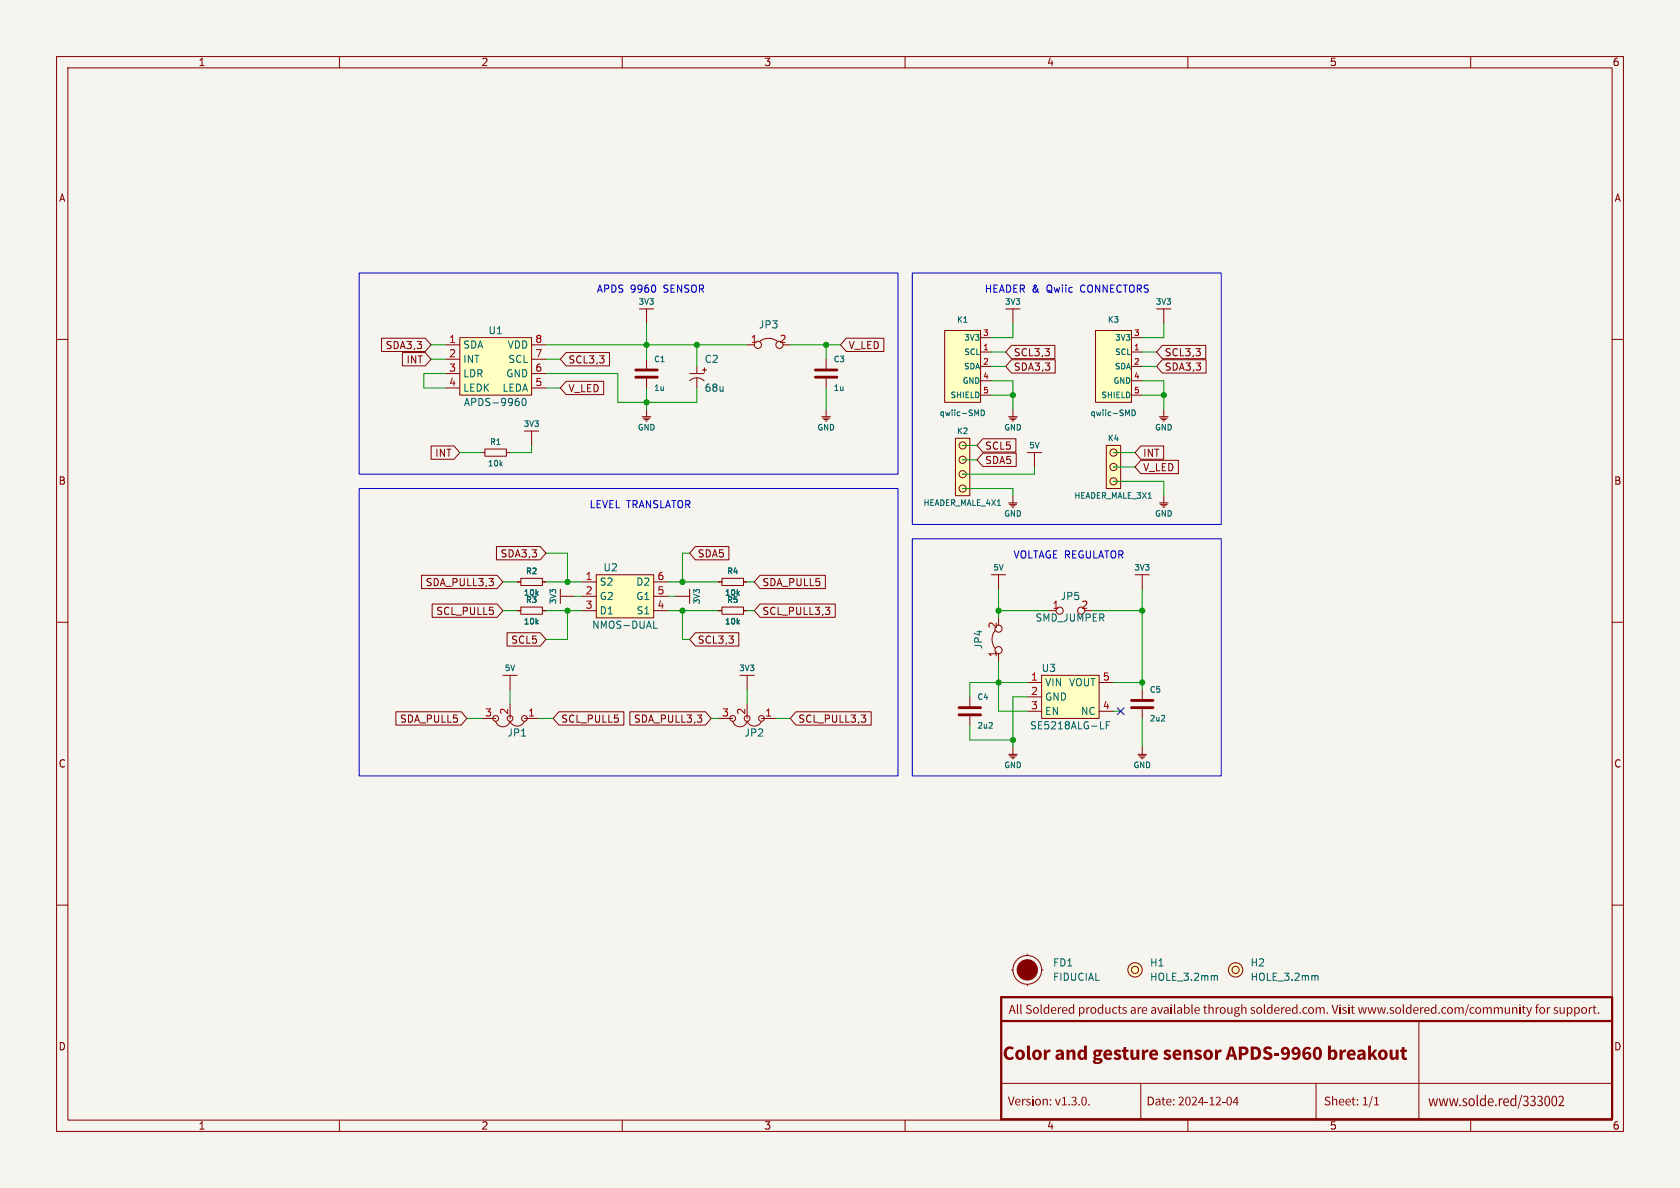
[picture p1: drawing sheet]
<svg xmlns="http://www.w3.org/2000/svg" width="297mm" height="210mm" viewBox="0 0 297 210" stroke-linecap="round" stroke-linejoin="round" font-family="sans-serif">
<path d="M0 0h297v210h-297z" fill="#f5f4ef" stroke="#f5f4ef" stroke-width=".18"/>
<g fill="none" stroke="#840000" stroke-width=".18">
<path d="M10 10h277v190h-277zM12 12h273v186h-273zM60 10v2M110 10v2M160 10v2M210 10v2M260 10v2M10 60h2M285 60h2M113.5 73.7h1.6M113.7 73.9h1.2M113.9 74.2h.8"/>
<path d="M114.2 74.4h.2M114.3 72.4v1.3M10 110h2M91.4 108h.7M92.1 107.3h3.8v1.3h-3.8zM95.9 108h.6M130.8 119.4h2.5M132.1 119.4v2.5M285 110h2M85.1 127h2.5M87.6 127.5a1.32 1.32 0 0 0 1.3 1 1.32 1.32 0 0 0 1.3-1 1.38 1.38 0 0 0 1.2 .9 1.38 1.38 0 0 0 1.3-.9M90.2 124.5v2.5"/>
<path d="M92.7 127h2.5M127 127h2.5M129.5 127.5a1.32 1.32 0 0 0 1.3 1 1.32 1.32 0 0 0 1.3-1 1.38 1.38 0 0 0 1.2 .9 1.38 1.38 0 0 0 1.3-.9M132.1 124.5v2.5M134.6 127h2.6M10 160h2M285 160h2M60 198v2M110 198v2M160 198v2M177 191.5h108M201.7 191.5v6.5"/>
<path d="M210 198v2M232.7 191.5v6.5M250.8 180.5v17.5M260 198v2"/>
<circle cx="87.6" cy="127" r=".51"/>
<circle cx="90.2" cy="127" r=".51"/>
<circle cx="92.7" cy="127" r=".51"/>
<circle cx="129.5" cy="127" r=".51"/>
<circle cx="132.1" cy="127" r=".51"/>
<circle cx="134.6" cy="127" r=".51"/>
</g>
<path d="M284.8 176.3h-107.8v21.6h107.9M285 176.3v21.6M177 180.5h108" fill="none" stroke="#840000" stroke-width=".4"/>
<path d="M105.4 101.6h10.2v7.6h-10.2z" fill="#ffffc2"/>
<g fill="none" stroke="#840000" stroke-width=".18">
<path d="M113 54.6h2.6M114.3 54.6v2.6M177.8 54.6h2.5M179.1 54.6v2.6M204.5 54.6h2.5M205.7 54.6v2.6M92.7 76.2h2.5M94 76.2v2.5M121.9 67.3a1.8 1.8 0 0 1 2.6 0M121.9 66h2.6M123.2 64.8v1.2M123.2 66.8v1.8"/>
<path d="M132.1 61h1.2M137.5 60.4a2.55 2.55 0 0 0-3.2 0M138.4 61h1.3M145.3 73.7h1.5M145.4 73.9h1.3M145.7 74.2h.7M145.9 74.4h.3M146 63.5v1.9M146 66.7v1.9M146 72.4v1.3M205 88.9h1.5M205.1 89.2h1.3"/>
<path d="M205.4 89.4h.7M205.6 89.7h.3M205.7 87.6v1.3M91.4 102.9h.7M92.1 102.2h3.8v1.3h-3.8zM95.9 102.9h.6M99.1 105.4h2.5M99.1 104.1v2.6M102.9 102.9h2.5M102.9 105.4h2.5M102.9 108h2.5M105.4 101.6h10.2v7.6h-10.2z"/>
<path d="M115.6 102.9h2.5M115.6 105.4h2.5M115.6 108h2.5M119.4 105.4h2.5M121.9 104.1v2.6M178.8 171.5h.3M181.6 168.7v.2M181.6 174v.2M184.1 171.5h.3"/>
<circle cx="134" cy="61" r=".63"/>
<circle cx="137.8" cy="61" r=".63"/>
<circle cx="181.6" cy="171.4" r="2.54"/>
<circle cx="200.7" cy="171.4" r=".63"/>
<circle cx="200.7" cy="171.4" r="1.27"/>
<circle cx="218.4" cy="171.4" r=".63"/>
<circle cx="218.4" cy="171.4" r="1.27"/>
</g>
<path d="M115.6 111.1h.6M214.9 172.5l.3 .1v.7M232.6 172.5l.4 .1v.7" fill="none" stroke="#006464" stroke-width=".18"/>
<g fill="#ffffc2" stroke="#ffffc2" stroke-width=".18">
<circle cx="218.4" cy="171.4" r="1.27"/>
<circle cx="200.7" cy="171.4" r="1.27"/>
</g>
<circle cx="181.6" cy="171.5" r="1.8" fill="#840000" stroke="#840000" stroke-width=".18"/>
<path d="M144.1 66.7h3.9M144.1 65.4h3.9" fill="none" stroke="#840000" stroke-width=".5"/>
<path d="M81.3 59.7h12.7v10.2h-12.7z" fill="#ffffc2"/>
<g fill="none" stroke="#840000" stroke-width=".18">
<path d="M81.3 59.7h12.7v10.2h-12.7zM78.7 61h2.6M78.7 63.5h2.6M78.7 66h2.6M78.7 68.6h2.6M94 61h2.5M94 63.5h2.5M94 66h2.5M94 68.6h2.5M114.3 63.5v1.9M114.3 66.7v1.9M175.9 111.4a2.55 2.55 0 0 0 .1 3.2"/>
<path d="M176.5 109.2v1.3M176.5 115.6v1.2M171.4 123.2v1.9M171.4 126.4v1.9M178.3 133.4h1.5M178.4 133.6h1.3M178.7 133.9h.8M178.9 134.1h.3M179.1 132.1v1.3"/>
<circle cx="176.5" cy="114.9" r=".63"/>
<circle cx="176.5" cy="111.1" r=".63"/>
</g>
<path d="M91.7 71v.6M92.4 70.6l.2-.2a.68 .68 0 0 1 .4 .7 .68 .68 0 0 1-.4 .6l-.2-.1-.1-.4zM174.8 128.7h.6M175.4 127.8v.4" fill="none" stroke="#006464" stroke-width=".18"/>
<path d="M112.4 66.7h3.8M112.4 65.4h3.8M169.5 126.4h3.9M169.5 125.1h3.9" fill="none" stroke="#840000" stroke-width=".5"/>
<path d="M184.1 119.4h10.2v7.6h-10.2z" fill="#ffffc2"/>
<g fill="none" stroke="#840000" stroke-width=".18">
<path d="M85.7 79.4h3.8v1.2h-3.8zM85.1 80h.6M89.5 80h.7M127 108h.6M127 102.9h.6M127.6 107.3h3.8v1.3h-3.8zM127.6 102.2h3.8v1.3h-3.8zM131.5 108h.6M131.5 102.9h.6M175.3 101.6h2.5M176.5 101.6v2.5M184.1 119.4h10.2v7.6h-10.2z"/>
<path d="M185.4 108h1.3M191.8 108h1.2M200.7 101.6h2.5M201.9 101.6v2.5M181.6 120.7h2.5M181.6 123.2h2.5M181.6 125.7h2.5M194.3 120.7h2.5M194.3 125.7h2.5M201.2 133.4h1.5M201.3 133.6h1.3M201.5 133.9h.8"/>
<path d="M201.8 134.1h.3M201.9 121.9v1.9M201.9 125.1v1.9M201.9 132.1v1.3"/>
<circle cx="187.3" cy="107.9" r=".63"/>
<circle cx="191.1" cy="107.9" r=".63"/>
</g>
<path d="M194.6 128.8h.6M195.6 128.2h.4M196.2 127.6h-.6v1.2M205.3 127.5h.6M205.9 126.5v.4" fill="none" stroke="#006464" stroke-width=".18"/>
<path d="M200 125.1h3.8M200 123.8h3.8" fill="none" stroke="#840000" stroke-width=".5"/>
<path d="M167 58.4h6.4v12.7h-6.4z" fill="#ffffc2"/>
<path d="M167 58.4h6.4v12.7h-6.4zM173.4 59.7h1.9M173.4 62.2h1.9M173.4 64.8h1.9M173.4 67.3h1.9M173.4 69.9h1.9" fill="none" stroke="#840000" stroke-width=".18"/>
<path d="M173.5 72.5a.51 .51 0 0 1 .5 .5 .51 .51 0 0 1-.5 .5z" fill="none" stroke="#006464" stroke-width=".18"/>
<path d="M168.9 77.5h2.5v10.1h-2.5z" fill="#ffffc2"/>
<g fill="none" stroke="#840000" stroke-width=".18">
<path d="M168.9 77.5h2.5v10.1h-2.5zM170.2 78.7h.1M170.2 86.4h.1M170.2 83.8h.1M170.2 81.3h.1M178.3 88.9h1.5M178.4 89.2h1.3M178.7 89.4h.8M178.9 89.7h.3M179.1 87.6v1.3"/>
<circle cx="170.2" cy="78.7" r=".63"/>
<circle cx="170.2" cy="86.4" r=".63"/>
<circle cx="170.2" cy="81.3" r=".63"/>
<circle cx="170.2" cy="83.8" r=".63"/>
</g>
<path d="M195.6 78.7h2.5v7.7h-2.5z" fill="#ffffc2"/>
<g fill="none" stroke="#840000" stroke-width=".18">
<path d="M178.3 73.7h1.5M178.4 73.9h1.3M178.7 74.2h.8M178.9 74.4h.3M179.1 72.4v1.3M195.6 78.7h2.5v7.7h-2.5zM181.6 80h2.5M182.9 80v2.6M196.8 85.1h.1M196.8 82.6h.1M196.8 80h.1"/>
<circle cx="196.8" cy="82.5" r=".63"/>
<circle cx="196.8" cy="85.1" r=".63"/>
<circle cx="196.8" cy="80" r=".63"/>
</g>
<path d="M193.7 58.4h6.3v12.7h-6.3z" fill="#ffffc2"/>
<g fill="none" stroke="#840000" stroke-width=".18">
<path d="M67.4 59.8h7.8l1 1.2-1 1.1h-7.8zM149.6 59.8h6.7v2.3h-6.7l-1-1.1zM193.7 58.4h6.3v12.7h-6.3zM200 59.7h1.9M71.1 62.3h4.1l1 1.2-1 1.2h-4.1zM76.2 78.8h4.1l1 1.2-1 1.2h-4.1zM100.1 67.4h6.6v2.4h-6.6l-1-1.2zM100.1 62.3h7.7v2.4h-7.7l-1-1.2zM173.7 77.6h5.9v2.3h-5.9l-1-1.2zM178.8 61.1h7.7v2.3h-7.7l-1-1.2zM178.8 63.6h7.8v2.3h-7.8l-1-1.1zM200 62.2h1.9"/>
<path d="M200 64.8h1.9M200 67.3h1.9M200 69.9h1.9M201.7 78.8h4v2.4h-4l-1-1.2zM205 73.7h1.5M205.1 73.9h1.3M205.4 74.2h.7M205.5 63.6h7.7v2.3h-7.7l-1-1.1zM205.5 61.1h7.7v2.3h-7.7l-1-1.2zM205.6 74.4h.3M205.7 72.4v1.3M87.8 96.6h7.7l1 1.2-1 1.2h-7.7z"/>
<path d="M122.9 96.6h6v2.4h-6l-1-1.2zM173.7 80.1h6v2.4h-6l-1-1.2zM201.7 81.4h6.6v2.3h-6.6l-1-1.1zM74.5 101.7h13.4l1 1.2-1 1.1h-13.4zM76.4 106.8h11.5l1 1.2-1 1.1h-11.5zM86.4 102.3h.8l-.4 .5M87.2 102.9v.5M88.9 119.4h2.5M89.6 111.9h5.9l1 1.1-1 1.2h-5.9zM90.2 119.4v2.5M91.4 102.9h.7M91.4 108h.7"/>
<path d="M95.9 102.9h.6M95.9 108h.6M122.9 111.9h7.7v2.3h-7.7l-1-1.2zM127 102.9h.6M127 108h.6M131.5 102.9h.6M131.5 108h.6M134.4 101.7h11.5v2.3h-11.5l-1.1-1.1zM134.4 106.8h13.3v2.3h-13.3l-1.1-1.1zM145.9 107.4h.8l-.4 .4M146.5 107.8l.2 .3v.3l-.2 .2M70 125.8h11.5l1 1.2-1 1.2h-11.5z"/>
<path d="M98.8 125.8h11.5v2.4h-11.5l-1-1.2zM111.4 125.8h13.3l1 1.2-1 1.2h-13.3zM123.3 126.4h.8l-.5 .5M124 127v.5M140.7 125.8h13.3v2.4h-13.3l-1-1.2zM152.3 126.4h.7l-.4 .5M152.8 126.9l.2 .2v.3l-.2 .3"/>
</g>
<path d="M200.1 72.5a.51 .51 0 0 1 .6 .5 .51 .51 0 0 1-.6 .5z" fill="none" stroke="#006464" stroke-width=".18"/>
<path d="M63.5 48.3h95.2v35.5h-95.2zM115.9 50.6v.8M161.3 48.3h54.6v44.4h-54.6zM63.5 86.4h95.2v50.8h-95.2zM161.3 95.3h54.6v41.9h-54.6z" fill="none" stroke="#0000c2" stroke-width=".18"/>
<g fill="none" stroke="#009600" stroke-width=".18">
<path d="M114.3 57.2v6.3M179.1 57.2v2.5h-3.8M205.7 57.2v2.5h-3.8M76.2 61h2.5M76.2 63.5h2.5M78.7 66h-3.8v2.6h3.8M94 78.7v1.3h-3.8M96.5 61h35.6M96.5 66h12.7v5.1h14v-2.5M96.5 68.6h2.6M96.5 63.5h2.6M114.3 68.6v3.8"/>
<path d="M123.2 61v3.8M139.7 61h8.9M146 61v2.5M146 68.6v3.8M170.2 78.7h2.5M175.3 67.3h3.8v5.1M175.3 69.9h3.8M175.3 64.8h2.5M175.3 62.2h2.5M201.9 69.9h3.8M201.9 67.3h3.8v5.1M201.9 64.8h2.6"/>
<path d="M201.9 62.2h2.6M81.3 80h3.8M96.5 97.8h3.8v5.1M121.9 97.8h-1.3v5.1M170.2 86.4h8.9v1.2M170.2 81.3h2.5M182.9 82.6v1.2h-12.7M196.8 80h3.9M196.8 85.1h8.9v2.5M196.8 82.6h3.9M88.9 108h2.5M88.9 102.9h2.5"/>
<path d="M96.5 108h6.4M96.5 102.9h6.4M100.3 108v5h-3.8M101.6 105.4h1.3M118.1 108h8.9M118.1 102.9h8.9M118.1 105.4h1.3M120.6 108v5h1.3M132.1 108h1.2M132.1 102.9h1.2M176.5 108h8.9M176.5 104.1v5.1"/>
<path d="M176.5 116.8v8.9h5.1M193 108h8.9M201.9 104.1v17.8M82.5 127h2.6M90.2 121.9v2.6M95.2 127h2.6M125.7 127h1.3M132.1 121.9v2.6M137.2 127h2.5M171.4 128.3v2.5h7.7M181.6 120.7h-10.2v2.5M181.6 123.2h-2.5v8.9"/>
<path d="M196.8 120.7h5.1M196.8 125.7h1.3M201.9 127v5.1"/>
</g>
<path d="M197.5 125.1l1.2 1.2M198.7 125.1l-1.2 1.2" fill="none" stroke="#000084" stroke-width=".18"/>
<g fill="#009600" stroke="#009600" stroke-width=".18">
<circle cx="176.5" cy="108" r=".46"/>
<circle cx="179.1" cy="130.8" r=".46"/>
<circle cx="201.9" cy="120.7" r=".46"/>
<circle cx="201.9" cy="108" r=".46"/>
<circle cx="176.5" cy="120.7" r=".46"/>
<circle cx="120.6" cy="108" r=".46"/>
<circle cx="179.1" cy="69.9" r=".46"/>
<circle cx="146" cy="61" r=".46"/>
<circle cx="123.2" cy="61" r=".46"/>
<circle cx="114.3" cy="61" r=".46"/>
<circle cx="120.6" cy="102.9" r=".46"/>
<circle cx="100.3" cy="102.9" r=".46"/>
<circle cx="114.3" cy="71.1" r=".46"/>
<circle cx="205.7" cy="69.9" r=".46"/>
<circle cx="100.3" cy="108" r=".46"/>
</g>
<text font-size="3.5" fill="#840000" x="177.3" y="188.6">ColorandgesturesensorAPDS-9960breakout</text>
<text font-size="2.8" fill="#840000" x="252.5" y="196.5">www.solde.red/333002</text>
<g font-size="2.3" fill="#840000">
<text x="178.3" y="180">AllSolderedproductsareavailablethrough soldered.com.Visitwww.soldered.com/communityfor support.</text>
<text x="178.2" y="196.2">Version:v1.3.0.</text>
<text x="202.7" y="196.2">Date:2024-12-04</text>
<text x="234" y="196.2">Sheet:1/1</text>
</g>
<g font-size="1.8" fill="#840000">
<text x="35" y="11.9">1</text>
<text x="85" y="11.9">2</text>
<text x="135" y="11.9">3</text>
<text x="185" y="11.9">4</text>
<text x="235" y="11.9">5</text>
<text x="285" y="11.9">6</text>
<text x="10.3" y="35.9">A</text>
<text x="285.3" y="35.9">A</text>
<text x="68.1" y="61.9">SDA3,3</text>
<text x="71.8" y="64.5">INT</text>
<text x="100.4" y="64.5">SCL3,3</text>
<text x="149.9" y="61.9">V_LED</text>
<text x="179.1" y="63.2">SCL3,3</text>
<text x="179.1" y="65.7">SDA3,3</text>
<text x="205.8" y="65.7">SDA3,3</text>
<text x="205.8" y="63.2">SCL3,3</text>
<text x="100.4" y="69.5">V_LED</text>
<text x="76.8" y="81">INT</text>
<text x="174.1" y="82.2">SDA5</text>
<text x="174.1" y="79.7">SCL5</text>
<text x="202" y="81">INT</text>
<text x="202" y="83.5">V_LED</text>
<text x="10.3" y="85.9">B</text>
<text x="285.3" y="85.9">B</text>
<text x="88.4" y="98.7">SDA3,3</text>
<text x="123.3" y="98.7">SDA5</text>
<text x="75.1" y="103.8">SDA_PULL3,3</text>
<text x="134.7" y="103.8">SDA_PULL5</text>
<text x="77" y="108.9">SCL_PULL5</text>
<text x="90.3" y="114">SCL5</text>
<text x="123.3" y="114">SCL3,3</text>
<text x="134.7" y="108.9">SCL_PULL3,3</text>
<text x="70.6" y="128">SDA_PULL5</text>
<text x="99.1" y="128">SCL_PULL5</text>
<text x="112" y="128">SDA_PULL3,3</text>
<text x="141" y="128">SCL_PULL3,3</text>
<text x="10.3" y="135.9">C</text>
<text x="285.3" y="135.9">C</text>
<text x="10.3" y="185.9">D</text>
<text x="285.3" y="185.9">D</text>
<text x="35" y="199.9">1</text>
<text x="85" y="199.9">2</text>
<text x="135" y="199.9">3</text>
<text x="185" y="199.9">4</text>
<text x="235" y="199.9">5</text>
<text x="285" y="199.9">6</text>
</g>
<g font-size="1.8" fill="#0000c2">
<text x="105.4" y="51.8">APDS 9960</text>
<text x="117.4" y="51.8">SENSOR</text>
<text x="174" y="51.8">HEADER &amp;</text>
<text x="185.2" y="51.8">Qwiic</text>
<text x="191.3" y="51.8">CONNECTORS</text>
<text x="104.1" y="89.9">LEVEL TRANSLATOR</text>
<text x="179.1" y="98.8">VOLTAGE REGULATOR</text>
</g>
<g font-size="1.8" fill="#006464">
<text x="86.3" y="59.3">U1</text>
<text x="134.1" y="58.3">JP3</text>
<text x="81.8" y="61.8">SDA</text>
<text x="81.8" y="64.4">INT</text>
<text x="89.6" y="61.8">VDD</text>
<text x="89.8" y="64.4">SCL</text>
<text x="124.5" y="64.4">C2</text>
<text x="81.8" y="66.9">LDR</text>
<text x="81.8" y="69.4">LEDK</text>
<text x="81.9" y="72">APDS-9960</text>
<text x="88.7" y="69.4">LEDA</text>
<text x="89.4" y="66.9">GND</text>
<text x="124.5" y="69.4">68u</text>
<text x="106.6" y="101.2">U2</text>
<text x="105.9" y="103.7">S2</text>
<text x="105.9" y="106.3">G2</text>
<text x="112.4" y="106.3">G1</text>
<text x="112.4" y="103.7">D2</text>
<text x="187.4" y="106.3">JP5</text>
<text x="191.1" y="107.7">2</text>
<text x="104.6" y="111.4">NMOS-DUAL</text>
<text x="105.9" y="108.8">D1</text>
<text x="112.4" y="108.8">S1</text>
<text x="183" y="110.1">SMD_JUMPER</text>
<text x="173.8" y="114.9" transform="rotate(-90 173.8 114.9)">JP4</text>
<text x="184" y="119">U3</text>
<text x="184.7" y="121.5">VIN</text>
<text x="184.7" y="124.1">GND</text>
<text x="188.9" y="121.5">VOUT</text>
<text x="89.6" y="130.4">JP1</text>
<text x="131.5" y="130.4">JP2</text>
<text x="182" y="129.1">SE5218ALG-LF</text>
<text x="184.7" y="126.6">EN</text>
<text x="191" y="126.6">NC</text>
<text x="186.1" y="171">FD1</text>
<text x="186.1" y="173.6">FIDUCIAL</text>
<text x="203.2" y="173.6">HOLE_3.2mm</text>
<text x="203.2" y="171">H1</text>
<text x="221" y="173.6">HOLE_3.2mm</text>
<text x="221" y="171">H2</text>
</g>
<g font-size="1.8" fill="#a90000">
<text x="79.3" y="60.7">1</text>
<text x="79.3" y="63.2">2</text>
<text x="79.3" y="65.8">3</text>
<text x="94.5" y="65.8">6</text>
<text x="94.5" y="63.2">7</text>
<text x="94.5" y="60.7">8</text>
<text x="132.6" y="60.7">1</text>
<text x="137.7" y="60.7">2</text>
<text x="79.3" y="68.3">4</text>
<text x="94.5" y="68.3">5</text>
<text x="103.4" y="102.6">1</text>
<text x="103.4" y="105.2">2</text>
<text x="103.4" y="107.7">3</text>
<text x="116.1" y="107.7">4</text>
<text x="116.1" y="105.2">5</text>
<text x="116.1" y="102.6">6</text>
<text x="186" y="107.7">1</text>
<text x="176.3" y="111.2" transform="rotate(-90 176.3 111.2)">2</text>
<text x="176.3" y="116.3" transform="rotate(-90 176.3 116.3)">1</text>
<text x="182.2" y="120.4">1</text>
<text x="182.2" y="122.9">2</text>
<text x="182.2" y="125.5">3</text>
<text x="194.9" y="125.5">4</text>
<text x="194.9" y="120.4">5</text>
<text x="85.7" y="126.7">3</text>
<text x="89.9" y="126.4" transform="rotate(-90 89.9 126.4)">2</text>
<text x="93.3" y="126.7">1</text>
<text x="127.6" y="126.7">3</text>
<text x="131.8" y="126.4" transform="rotate(-90 131.8 126.4)">2</text>
<text x="135.2" y="126.7">1</text>
</g>
<g font-size="1.4" fill="#006464">
<text x="112.8" y="54.1">3V3</text>
<text x="169.1" y="57.2">K1</text>
<text x="177.6" y="54.1">3V3</text>
<text x="195.7" y="57.2">K3</text>
<text x="204.2" y="54.1">3V3</text>
<text x="115.5" y="64.2">C1</text>
<text x="147.3" y="64.2">C3</text>
<text x="170.3" y="65.5">SDA</text>
<text x="170.3" y="63">SCL</text>
<text x="170.3" y="60.4">3V3</text>
<text x="197" y="65.5">SDA</text>
<text x="197" y="63">SCL</text>
<text x="197" y="60.4">3V3</text>
<text x="115.5" y="69.3">1u</text>
<text x="147.3" y="69.3">1u</text>
<text x="167.9" y="70.6">SHIELD</text>
<text x="170.1" y="68">GND</text>
<text x="194.6" y="70.6">SHIELD</text>
<text x="196.7" y="68">GND</text>
<text x="92.5" y="75.7">3V3</text>
<text x="112.6" y="76.3">GND</text>
<text x="144.4" y="76.3">GND</text>
<text x="166" y="73.8">qwiic-SMD</text>
<text x="169.1" y="76.9">K2</text>
<text x="177.4" y="76.3">GND</text>
<text x="192.7" y="73.8">qwiic-SMD</text>
<text x="204.1" y="76.3">GND</text>
<text x="86.1" y="82.6">10k</text>
<text x="86.5" y="78.8">R1</text>
<text x="181.8" y="79.5">5V</text>
<text x="195.7" y="78.2">K4</text>
<text x="163.1" y="89.6">HEADER_MALE_4X1</text>
<text x="189.8" y="88.4">HEADER_MALE_3X1</text>
<text x="177.4" y="91.5">GND</text>
<text x="204.1" y="91.5">GND</text>
<text x="92.9" y="101.7">R2</text>
<text x="128.4" y="101.7">R4</text>
<text x="175.5" y="101.1">5V</text>
<text x="200.4" y="101.1">3V3</text>
<text x="92.5" y="105.5">10k</text>
<text x="92.9" y="106.8">R3</text>
<text x="98.5" y="106.9" transform="rotate(-90 98.5 106.9)">3V3</text>
<text x="123.9" y="106.9" transform="rotate(-90 123.9 106.9)">3V3</text>
<text x="128.1" y="105.5">10k</text>
<text x="128.4" y="106.8">R5</text>
<text x="92.5" y="110.6">10k</text>
<text x="128.1" y="110.6">10k</text>
<text x="89.1" y="118.8">5V</text>
<text x="130.6" y="118.8">3V3</text>
<text x="172.7" y="123.9">C4</text>
<text x="203.2" y="122.6">C5</text>
<text x="172.7" y="129">2u2</text>
<text x="203.2" y="127.7">2u2</text>
<text x="177.4" y="136">GND</text>
<text x="200.3" y="136">GND</text>
</g>
<g font-size="1.4" fill="#a90000">
<text x="173.7" y="59.4">3</text>
<text x="200.4" y="59.4">3</text>
<text x="173.7" y="62">1</text>
<text x="173.7" y="64.5">2</text>
<text x="200.4" y="62">1</text>
<text x="200.4" y="64.5">2</text>
<text x="173.7" y="67.1">4</text>
<text x="173.7" y="69.6">5</text>
<text x="200.4" y="67.1">4</text>
<text x="200.4" y="69.6">5</text>
</g>
<text font-size="1.4" fill="#840000" x="125.2" y="66.2" transform="rotate(-90 125.2 66.2)">+</text>
</svg>
